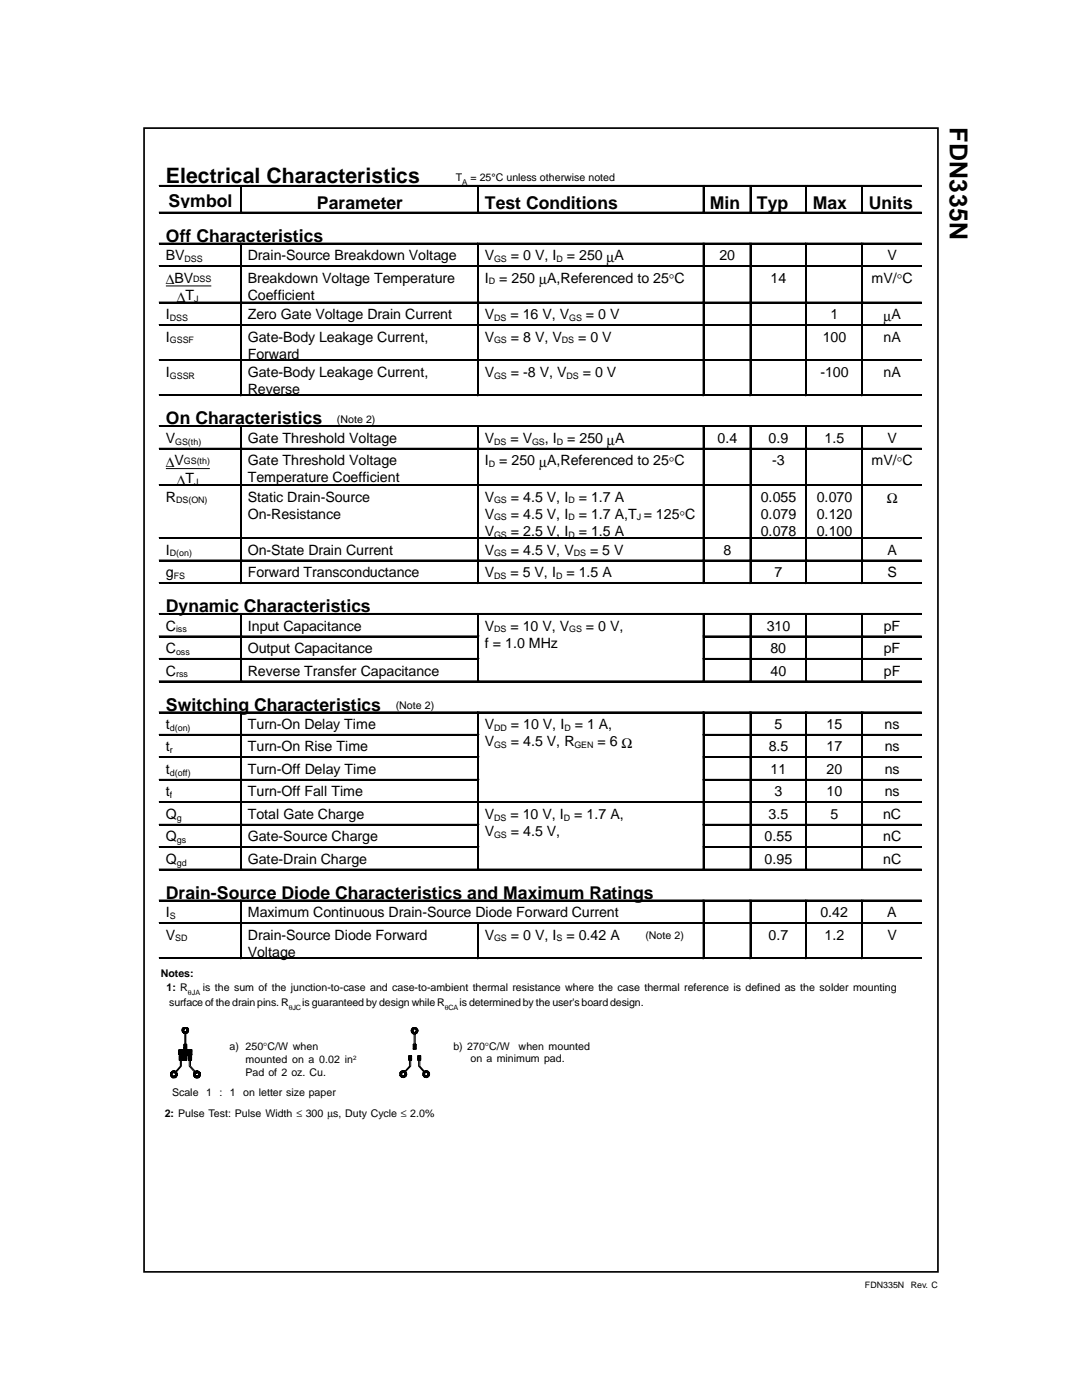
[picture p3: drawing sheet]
<svg xmlns="http://www.w3.org/2000/svg" width="216mm" height="279mm" viewBox="0 0 216 279" stroke-linecap="round" stroke-linejoin="round" font-family="sans-serif">
<path d="M28.7 25.6h158.5v228.2h-158.5z" fill="none" stroke="#000" stroke-width=".34"/>
<g fill="none" stroke="#000" stroke-width=".25">
<path d="M31.7 37.1h16.3M48.2 37.3v5M48.3 37.1h47M95.5 37.3v5M95.6 37.1h44.7M140.4 37.3v5M140.5 37.1h9.1M149.8 37.3v5M149.9 37.1h10.9M160.9 37.3v5M161 37.1h11M172.1 37.3v5"/>
<path d="M172.2 37.1h11.7M31.7 42.5h16.3M31.7 48.6h16.3M31.7 53.1h16.3M48.2 48.8v4.2M48.2 53.3v7M48.3 42.5h47M48.3 48.6h47M48.3 53.1h47M95.5 48.8v4.2M95.5 53.3v7M95.6 42.5h44.7"/>
<path d="M95.6 48.6h44.7M95.6 53.1h44.7M140.4 48.8v4.2M140.4 53.3v7M140.5 42.5h9.1M140.5 48.6h9.1M140.5 53.1h9.1M149.8 48.8v4.2M149.8 53.3v7M149.9 42.5h10.9M149.9 48.6h10.9M149.9 53.1h10.9"/>
<path d="M160.9 48.8v4.2M160.9 53.3v7M161 42.5h11M161 48.6h11M161 53.1h11M172.1 48.8v4.2M172.1 53.3v7M172.2 42.5h11.7M172.2 48.6h11.7M172.2 53.1h11.7M31.7 60.4h16.3M31.7 64.9h16.3"/>
<path d="M31.7 71.9h16.3M31.7 78.9h16.3M48.2 60.5v4.3M48.2 65v6.8M48.2 72.1v6.7M48.3 60.4h47M48.3 64.9h47M48.3 71.9h47M48.3 78.9h47M95.5 60.5v4.3M95.5 65v6.8M95.5 72.1v6.7"/>
<path d="M95.6 60.4h44.7M95.6 64.9h44.7M95.6 71.9h44.7M95.6 78.9h44.7M140.4 60.5v4.3M140.4 65v6.8M140.4 72.1v6.7M140.5 60.4h9.1M140.5 64.9h9.1M140.5 71.9h9.1M140.5 78.9h9.1M149.8 60.5v4.3"/>
<path d="M149.8 65v6.8M149.8 72.1v6.7M149.9 60.4h10.9M149.9 64.9h10.9M149.9 71.9h10.9M149.9 78.9h10.9M160.9 60.5v4.3M160.9 65v6.8M160.9 72.1v6.7M161 60.4h11M161 64.9h11M161 71.9h11"/>
<path d="M161 78.9h11M172.1 60.5v4.3M172.1 65v6.8M172.1 72.1v6.7M172.2 60.4h11.7M172.2 64.9h11.7M172.2 71.9h11.7M172.2 78.9h11.7M31.7 85.1h16.3M31.7 89.6h16.3M31.7 96.9h16.3M48.2 85.2v4.3"/>
<path d="M48.2 89.7v7M48.2 97v10.3M48.3 85.1h47M48.3 89.6h47M48.3 96.9h47M95.5 85.2v4.3M95.5 89.7v7M95.5 97v10.3M95.6 85.1h44.7M95.6 89.6h44.7M95.6 96.9h44.7M140.4 85.2v4.3"/>
<path d="M140.4 89.7v7M140.4 97v10.3M140.5 85.1h9.1M140.5 89.6h9.1M140.5 96.9h9.1M149.8 85.2v4.3M149.8 89.7v7M149.8 97v10.3M149.9 85.1h10.9M149.9 89.6h10.9M149.9 96.9h10.9M160.9 85.2v4.3"/>
<path d="M160.9 89.7v7M160.9 97v10.3M161 85.1h11M161 89.6h11M161 96.9h11M172.1 85.2v4.3M172.1 89.7v7M172.1 97v10.3M172.2 85.1h11.7M172.2 89.6h11.7M172.2 96.9h11.7M31.7 107.4h16.3"/>
<path d="M31.7 111.9h16.3M31.7 116.4h16.3M48.2 107.5v4.3M48.2 112v4.2M48.3 107.4h47M48.3 111.9h47M48.3 116.4h47M95.5 107.5v4.3M95.5 112v4.2M95.6 107.4h44.7M95.6 111.9h44.7M95.6 116.4h44.7"/>
<path d="M140.4 107.5v4.3M140.4 112v4.2M140.5 107.4h9.1M140.5 111.9h9.1M140.5 116.4h9.1M149.8 107.5v4.3M149.8 112v4.2M149.9 107.4h10.9M149.9 111.9h10.9M149.9 116.4h10.9M160.9 107.5v4.3M160.9 112v4.2"/>
<path d="M161 107.4h11M161 111.9h11M161 116.4h11M172.1 107.5v4.3M172.1 112v4.2M172.2 107.4h11.7M172.2 111.9h11.7M172.2 116.4h11.7M31.7 122.6h16.3M31.7 127h16.3M31.7 131.5h16.3M31.7 136h16.3"/>
<path d="M48.2 122.7v4.2M48.2 127.2v4.2M48.2 131.7v4.2M48.3 122.6h47M48.3 127h47M48.3 131.5h47M48.3 136h47M95.5 122.7v4.2M95.5 127.2v4.2M95.5 131.7v4.2M95.6 122.6h44.7M95.6 136h44.7"/>
<path d="M140.4 122.7v4.2M140.4 127.2v4.2M140.4 131.7v4.2M140.5 122.6h9.1M140.5 127h9.1M140.5 131.5h9.1M140.5 136h9.1M149.8 122.7v4.2M149.8 127.2v4.2M149.8 131.7v4.2M149.9 122.6h10.9M149.9 127h10.9"/>
<path d="M149.9 131.5h10.9M149.9 136h10.9M160.9 122.7v4.2M160.9 127.2v4.2M160.9 131.7v4.2M161 122.6h11M161 127h11M161 131.5h11M161 136h11M172.1 122.7v4.2M172.1 127.2v4.2M172.1 131.7v4.2"/>
<path d="M172.2 122.6h11.7M172.2 127h11.7M172.2 131.5h11.7M172.2 136h11.7M31.7 142.2h16.3M31.7 146.7h16.3M31.7 151.2h16.3M31.7 155.7h16.3M48.2 142.3v4.3M48.2 146.8v4.2M48.2 151.3v4.2M48.2 155.8v4.2"/>
<path d="M48.3 142.2h47M48.3 146.7h47M48.3 151.2h47M48.3 155.7h47M95.5 142.3v4.3M95.5 146.8v4.2M95.5 151.3v4.2M95.5 155.8v4.2M95.6 142.2h44.7M140.4 142.3v4.3M140.4 146.8v4.2M140.4 151.3v4.2"/>
<path d="M140.4 155.8v4.2M140.5 142.2h9.1M140.5 146.7h9.1M140.5 151.2h9.1M140.5 155.7h9.1M149.8 142.3v4.3M149.8 146.8v4.2M149.8 151.3v4.2M149.8 155.8v4.2M149.9 142.2h10.9M149.9 146.7h10.9M149.9 151.2h10.9"/>
<path d="M149.9 155.7h10.9M160.9 142.3v4.3M160.9 146.8v4.2M160.9 151.3v4.2M160.9 155.8v4.2M161 142.2h11M161 146.7h11M161 151.2h11M161 155.7h11M172.1 142.3v4.3M172.1 146.8v4.2M172.1 151.3v4.2"/>
<path d="M172.1 155.8v4.2M172.2 142.2h11.7M172.2 146.7h11.7M172.2 151.2h11.7M172.2 155.7h11.7M31.7 160.1h16.3M31.7 164.6h16.3M31.7 169.1h16.3M31.7 173.6h16.3M31.7 179.7h16.3M48.2 160.3v4.2M48.2 164.8v4.2"/>
<path d="M48.2 169.2v4.2M48.2 179.9v4.2M48.3 160.1h47M48.3 164.6h47M48.3 169.1h47M48.3 173.6h47M48.3 179.7h92M95.5 160.3v4.2M95.5 164.8v4.2M95.5 169.2v4.2M95.6 160.1h44.7M95.6 173.6h44.7"/>
<path d="M140.4 160.3v4.2M140.4 164.8v4.2M140.4 169.2v4.2M140.4 179.9v4.2M140.5 160.1h9.1M140.5 164.6h9.1M140.5 169.1h9.1M140.5 173.6h9.1M140.5 179.7h9.1M149.8 160.3v4.2M149.8 164.8v4.2M149.8 169.2v4.2"/>
<path d="M149.8 179.9v4.2M149.9 160.1h10.9M149.9 164.6h10.9M149.9 169.1h10.9M149.9 173.6h10.9M149.9 179.7h10.9M160.9 160.3v4.2M160.9 164.8v4.2M160.9 169.2v4.2M160.9 179.9v4.2M161 160.1h11M161 164.6h11"/>
<path d="M161 169.1h11M161 173.6h11M161 179.7h11M172.1 160.3v4.2M172.1 164.8v4.2M172.1 169.2v4.2M172.1 179.9v4.2M172.2 160.1h11.7M172.2 164.6h11.7M172.2 169.1h11.7M172.2 173.6h11.7M172.2 179.7h11.7"/>
<path d="M31.7 184.2h16.3M31.7 191.3h16.3M48.2 184.4v6.7M48.3 184.2h47M48.3 191.3h47M95.5 184.4v6.7M95.6 184.2h44.7M95.6 191.3h44.7M140.4 184.4v6.7M140.5 184.2h9.1M140.5 191.3h9.1M149.8 184.4v6.7"/>
<path d="M149.9 184.2h10.9M149.9 191.3h10.9M160.9 184.4v6.7M161 184.2h11M161 191.3h11M172.1 184.4v6.7M172.2 184.2h11.7M172.2 191.3h11.7"/>
</g>
<g fill="none" stroke="#000" stroke-width=".2">
<path d="M31.7 37h152.2M48 37v5.6M95.3 37v5.6M140.3 37v5.6M149.6 37v5.6M160.8 37v5.6M172 37v5.6M31.7 42.3h152.2M31.7 48.5h152.2M31.7 53h152.2M33.1 57.1h9.1M48 48.5v30.5"/>
<path d="M95.3 48.5v30.5M140.3 48.5v30.5M149.6 48.5v30.5M160.8 48.5v30.5M172 48.5v30.5M31.7 60.3h152.2M31.7 64.8h152.2M31.7 71.8h152.2M31.7 78.8h152.2M31.7 85h152.2M31.7 89.5h152.2M31.7 96.7h152.2"/>
<path d="M33.1 93.5h8.8M48 85v31.5M95.3 85v31.5M140.3 85v31.5M149.6 85v31.5M160.8 85v31.5M172 85v31.5M31.7 107.3h152.2M31.7 111.8h152.2M31.7 116.2h152.2M31.7 122.4h152.2M31.7 126.9h63.9"/>
<path d="M31.7 131.4h63.9M31.7 135.9h152.2M48 122.4v13.7M95.3 122.4v13.7M140.3 122.4v13.7M140.3 126.9h43.6M140.3 131.4h43.6M149.6 122.4v13.7M160.8 122.4v13.7M172 122.4v13.7M31.7 142.1h152.2M31.7 146.6h63.9"/>
<path d="M31.7 151h63.9M31.7 155.5h63.9M48 142.1v31.6M95.3 142.1v31.6M140.3 142.1v31.6M140.3 146.6h43.6M140.3 151h43.6M140.3 155.5h43.6M149.6 142.1v31.6M160.8 142.1v31.6M172 142.1v31.6M31.7 160h152.2"/>
<path d="M31.7 164.5h63.9M31.7 169h63.9M31.7 173.4h152.2M31.7 179.6h152.2M48 179.6v11.8M140.3 179.6v11.8M140.3 164.5h43.6M140.3 169h43.6M149.6 179.6v11.8M160.8 179.6v11.8M172 179.6v11.8M31.7 184.1h152.2"/>
<path d="M31.7 191.1h152.2M95.3 184.1v7.3M34.4 214.2l-.2-.3 .1-.1 .3 .3 .3-.4 .2 .1-.3 .3 .1 .1 .3-.2-.2 .2M34.7 214.1l-.3-.4-.4 .5M34.8 213.7l.6 .7a.72 .72 0 0 0-1.1-.6 .72 .72 0 0 0 .1 1.3h.6l.3-.4 .1-.3-.6 .7-.8-.8v.2l.7-.8 .6 1-.4-.6h-.2a.34 .34 0 0 0-.4 .3 .34 .34 0 0 0 .4 .4l.2-.1 .4-.5v.1l-.8 .8-.5-.5 .4-.4-.3-.2-.1 .2 .3 .3-.2 .3 .1 .1 .2-.3 .1 .2-.2 .2 .1 .1 .2-.3 .3 .3 .2-.1-.3-.2 .1-.1 .2 .3 .2-.2-.3-.3M35.7 210.4l.4 .1-.4-.4v-.2l.6 .6h.2l-.8-.7v-.3l1.6 1.7v.2l-.6-.7v.2l.6 .7h-.2l-.4-.4M35.8 210.5h.9v1.1l.6-.6v.2l-.4 .4-.2-.1 .6-.7v-.2l-.6 .6M35.9 209.5l1.4 1.4v-.2l-1.2-1.2M36 210.5l1.3-1.3-.6-.8h.6v1.1h1l-.1 1.2-.6 .6 .3 .3 .3-.3-.6-.6h.2l-.2 .2 .6 .6-.1 .1-.5-.5 .4-.4h-.2l.4 .4-.5 .5-.1-.1 .6-.6-.2-.2M36 211.6v1.2l-1.1 1.2 .2 .1 1.1-1.3v-1.2h.2h-.6v-.9h.6v.9M36.3 209.5l1 1M36.4 211.4l-.2 .2-.4-.4 .4-.5 .2 .1-.6 .7 .1 .1 .5-.4-.6-.5v.1l.6 .7v.1l-.6-.6 .3-.3 .3 .3-.6 .6"/>
<path d="M36.5 205.1l.2 .3M36.7 209.1l1.3 1.4 .3-.4-.7-.6-1 1 .1 .1 1.1-1.1 .5 .4-.5 .6-1.1-1.2v.2l.8 1 .8-.7-.3-.3-1.3 1.3v.2l1.6-1.5-.9 1-1-1-.7 .7v.2l1.6-1.6-.2-.4-.4 .4 .6 .6-1.1 1.1h.2l1-1 .9 .9-.1 .1M36.7 209l.6-.6-.6 .8M36.7 208.4v1.1h-.9M36.8 208.4l.5 .6M36.8 204.9l-.4 .5M36.9 204.9l.7 .8-.5 .6M37 204.9l-.7 .7 .9 .6-.2-.3-.3 .3h-.1l.2-.3-.1-.1-.2 .3-.1-.2 .3-.2-.3-.3v-.2l.3 .3-.3 .3 .4 .4 .8-.7M37.1 208.4v-2.3h-.2v2.3l-.2 .2M37.1 204.9l.5 .5v-.1l-.3 .3 .2 .4-.1 .2-.2-.3a.33 .33 0 0 1-.4-.1 .33 .33 0 0 1-.1-.4l.1-.1h.4l.1 .3-.1 .3 .2 .2a.68 .68 0 0 1-1-.2 .68 .68 0 0 1 .3-1M37.2 204.9l-.3 .4-.3-.3 .1-.1 .3 .4 .4-.2-.2 .2 .1 .1 .2-.2M37.2 204.9a.69 .69 0 0 1 .2 1.2"/>
<path d="M37.3 209l-1.5 1.5-.1-1h.1l-.1 .3 .3-.3h.2l-.5 .5M37.3 211.5l-.2 .1M37.3 205.5l.3 .3M37.6 211.6v-.9h.6v.9h-.6h.2v1.2l1.3 1.4-.3-.3a.71 .71 0 0 0 .1 1.1 .71 .71 0 0 0 1.1-.3v-.5a.72 .72 0 0 0-1.2-.3l.4 .2 .3-.4 .5 .6-.8 .8-.5-.4 .3-.4-.3-.2v.1l.2 .3-.2 .3 .1 .1 .2-.3 .1 .2h.4l.1-.2a.34 .34 0 0 0-.3-.5l-.3 .1v.4M38 211.6v1.2l1.1 1.2M38.2 210.5h-.9v1.1h-.6M39.4 214.1l-.3-.4-.4 .5M39.7 213.8l-.3 .3 .1 .1 .3-.3M40 214.5l-.6 .6-.8-.7v.1l.7-.8h-.1l.8 .8v.2l-.4-.5 .3-.2 .1 .2-.3 .3 .2 .3-.1 .2-.3-.3-.1 .1 .3 .3h-.2l-.3-.3h.1l-.3 .3-.1-.1 .3-.2M79.9 214l.2-.2-.1 .1 .2 .2-.1 .1-.2-.2-.1 .1 .3 .3-.3 .2 .1 .2 .2-.3 .2 .1-.3 .3 .1 .1 .2-.3 .4 .3M80.1 213.8l.2 .2M80.6 213.7l.5 .5-.3 .3 .2 .3h-.1l-.2-.2"/>
<path d="M81.1 214.6l-.3-.3 .2-.3h-.4l.3-.2-.2-.1-.2 .3-.3-.3h.1l-.5 .6 .8 .8h-.2l.8-.7-.9-.7h.3l-.8 .8 .5 .6 .3-.4 .2 .2-.1 .1M81.1 214.5l-.5 .5M81.5 210.7h.6v.9h-.6zM81.5 210.8l.6 .6-.1 .2-.5-.7 .2-.2h-.1l.5 .6-.3 .3-.3-.4 .4-.5 .2 .2-.6 .7 .6-.5M81.7 211.6v1.2l-.9 1 .1 .1 1.1-1.1v-1.2M82.1 210.8l-.1-.1-.5 .6 .2 .3M82.2 205.4l.2 .2M82.5 209.1l.2 .3 .3-.4-.5-.6v.2l.5 .6-.2 .2-.3-.4 .4-.6 .1 .2-.5 .6v.2l.5-.7-.2-.3-.3 .4 .5 .5M82.5 208.4h.5M82.6 205l.8 .8M82.6 206.4v2h-.1M82.7 205l-.7 .7 .8 .7 .6-.7-.6-.7"/>
<path d="M82.8 206.4v2h.2v1h-.5v-1M82.9 205l-.4 .4-.2-.3v.1l.2 .3-.4 .4 .4 .5 .9-.8-.1-.2-.2 .3 .2 .3-.2 .3-.3-.3-.3 .3-.2-.1 .2-.2 .4 .4M83.2 206.1l-.2-.3-.1 .2 .2 .2M83.2 205.3l-.2 .2-.1-.1 .2-.2-.1-.1-.2 .3-.3-.3-.4 .4 .3 .3-.2 .2 .1 .1 .2-.2M83.4 210.7h.5l-.1 2.1 .9 1-.2 .1-1-1.1zM83.4 211.6h.5M83.4 211.6l.5-.6-.3-.3-.2 .3 .5 .6h-.1l.1-.2-.5-.6v-.1l.5 .5-.3 .4-.2-.4 .5-.5v.1l-.5 .6 .1 .2M84.4 214.6l.3-.3-.2-.3-.1 .1 .4 .4-.3 .4 .3-.3M84.5 213.9l.3 .2 .1-.1-.2-.2 .1-.1 .3 .3 .3-.2 .1 .1-.2 .4 .3-.3 .1 .2-.4 .3 .3 .3h-.1l-.2-.2-.2 .1 .3 .3-.1 .1-.3-.4-.3 .3 .1 .1 .3-.4M84.8 214.1l.5 .1v.3l-.3 .3a.39 .39 0 0 1-.3-.3 .39 .39 0 0 1 .1-.4zM84.9 215.1l-.5-.6 .7-.8 .6 .6-.7 .8h.2l.5-.6-.7-.8-.6 .6 .7 .8M85.3 213.7l-.3 .3"/>
<path d="M85.3 214.3l.4 .3"/>
<circle cx="80.4" cy="214.4" r=".69"/>
<circle cx="80.5" cy="214.4" r=".37"/>
<circle cx="82.7" cy="205.7" r=".67"/>
<circle cx="82.7" cy="205.7" r=".34"/>
<circle cx="85" cy="214.4" r=".68"/>
</g>
<g fill="#000">
<path d="M48 37h.3v.3h-.3z" fill-rule="evenodd"/>
<path d="M95.3 37h.3v.3h-.3z" fill-rule="evenodd"/>
<path d="M140.3 37h.2v.3h-.2z" fill-rule="evenodd"/>
<path d="M149.6 37h.3v.3h-.3z" fill-rule="evenodd"/>
<path d="M160.8 37h.2v.3h-.2z" fill-rule="evenodd"/>
<path d="M172 37h.2v.3h-.2z" fill-rule="evenodd"/>
<path d="M48 42.3h.3v.3h-.3z" fill-rule="evenodd"/>
<path d="M48 48.5h.3v.3h-.3z" fill-rule="evenodd"/>
<path d="M48 53h.3v.3h-.3z" fill-rule="evenodd"/>
<path d="M95.3 42.3h.3v.3h-.3z" fill-rule="evenodd"/>
<path d="M95.3 48.5h.3v.3h-.3z" fill-rule="evenodd"/>
<path d="M95.3 53h.3v.3h-.3z" fill-rule="evenodd"/>
<path d="M140.3 42.3h.2v.3h-.2z" fill-rule="evenodd"/>
<path d="M140.3 48.5h.2v.3h-.2z" fill-rule="evenodd"/>
<path d="M140.3 53h.2v.3h-.2z" fill-rule="evenodd"/>
<path d="M149.6 42.3h.3v.3h-.3z" fill-rule="evenodd"/>
<path d="M149.6 48.5h.3v.3h-.3z" fill-rule="evenodd"/>
<path d="M149.6 53h.3v.3h-.3z" fill-rule="evenodd"/>
<path d="M160.8 42.3h.2v.3h-.2z" fill-rule="evenodd"/>
<path d="M160.8 48.5h.2v.3h-.2z" fill-rule="evenodd"/>
<path d="M160.8 53h.2v.3h-.2z" fill-rule="evenodd"/>
<path d="M172 42.3h.2v.3h-.2z" fill-rule="evenodd"/>
<path d="M172 48.5h.2v.3h-.2z" fill-rule="evenodd"/>
<path d="M172 53h.2v.3h-.2z" fill-rule="evenodd"/>
<path d="M48 60.3h.3v.2h-.3z" fill-rule="evenodd"/>
<path d="M48 64.8h.3v.2h-.3z" fill-rule="evenodd"/>
<path d="M48 71.8h.3v.3h-.3z" fill-rule="evenodd"/>
<path d="M48 78.8h.3v.2h-.3z" fill-rule="evenodd"/>
<path d="M95.3 60.3h.3v.2h-.3z" fill-rule="evenodd"/>
<path d="M95.3 64.8h.3v.2h-.3z" fill-rule="evenodd"/>
<path d="M95.3 71.8h.3v.3h-.3z" fill-rule="evenodd"/>
<path d="M95.3 78.8h.3v.2h-.3z" fill-rule="evenodd"/>
<path d="M140.3 60.3h.2v.2h-.2z" fill-rule="evenodd"/>
<path d="M140.3 64.8h.2v.2h-.2z" fill-rule="evenodd"/>
<path d="M140.3 71.8h.2v.3h-.2z" fill-rule="evenodd"/>
<path d="M140.3 78.8h.2v.2h-.2z" fill-rule="evenodd"/>
<path d="M149.6 60.3h.3v.2h-.3z" fill-rule="evenodd"/>
<path d="M149.6 64.8h.3v.2h-.3z" fill-rule="evenodd"/>
<path d="M149.6 71.8h.3v.3h-.3z" fill-rule="evenodd"/>
<path d="M149.6 78.8h.3v.2h-.3z" fill-rule="evenodd"/>
<path d="M160.8 60.3h.2v.2h-.2z" fill-rule="evenodd"/>
<path d="M160.8 64.8h.2v.2h-.2z" fill-rule="evenodd"/>
<path d="M160.8 71.8h.2v.3h-.2z" fill-rule="evenodd"/>
<path d="M160.8 78.8h.2v.2h-.2z" fill-rule="evenodd"/>
<path d="M172 60.3h.2v.2h-.2z" fill-rule="evenodd"/>
<path d="M172 64.8h.2v.2h-.2z" fill-rule="evenodd"/>
<path d="M172 71.8h.2v.3h-.2z" fill-rule="evenodd"/>
<path d="M172 78.8h.2v.2h-.2z" fill-rule="evenodd"/>
<path d="M48 85h.3v.2h-.3z" fill-rule="evenodd"/>
<path d="M48 89.5h.3v.2h-.3z" fill-rule="evenodd"/>
<path d="M48 96.7h.3v.3h-.3z" fill-rule="evenodd"/>
<path d="M95.3 85h.3v.2h-.3z" fill-rule="evenodd"/>
<path d="M95.3 89.5h.3v.2h-.3z" fill-rule="evenodd"/>
<path d="M95.3 96.7h.3v.3h-.3z" fill-rule="evenodd"/>
<path d="M140.3 85h.2v.2h-.2z" fill-rule="evenodd"/>
<path d="M140.3 89.5h.2v.2h-.2z" fill-rule="evenodd"/>
<path d="M140.3 96.7h.2v.3h-.2z" fill-rule="evenodd"/>
<path d="M149.6 85h.3v.2h-.3z" fill-rule="evenodd"/>
<path d="M149.6 89.5h.3v.2h-.3z" fill-rule="evenodd"/>
<path d="M149.6 96.7h.3v.3h-.3z" fill-rule="evenodd"/>
<path d="M160.8 85h.2v.2h-.2z" fill-rule="evenodd"/>
<path d="M160.8 89.5h.2v.2h-.2z" fill-rule="evenodd"/>
<path d="M160.8 96.7h.2v.3h-.2z" fill-rule="evenodd"/>
<path d="M172 85h.2v.2h-.2z" fill-rule="evenodd"/>
<path d="M172 89.5h.2v.2h-.2z" fill-rule="evenodd"/>
<path d="M172 96.7h.2v.3h-.2z" fill-rule="evenodd"/>
<path d="M48 107.3h.3v.2h-.3z" fill-rule="evenodd"/>
<path d="M48 111.8h.3v.2h-.3z" fill-rule="evenodd"/>
<path d="M48 116.2h.3v.3h-.3z" fill-rule="evenodd"/>
<path d="M95.3 107.3h.3v.2h-.3z" fill-rule="evenodd"/>
<path d="M95.3 111.8h.3v.2h-.3z" fill-rule="evenodd"/>
<path d="M95.3 116.2h.3v.3h-.3z" fill-rule="evenodd"/>
<path d="M140.3 107.3h.2v.2h-.2z" fill-rule="evenodd"/>
<path d="M140.3 111.8h.2v.2h-.2z" fill-rule="evenodd"/>
<path d="M140.3 116.2h.2v.3h-.2z" fill-rule="evenodd"/>
<path d="M149.6 107.3h.3v.2h-.3z" fill-rule="evenodd"/>
<path d="M149.6 111.8h.3v.2h-.3z" fill-rule="evenodd"/>
<path d="M149.6 116.2h.3v.3h-.3z" fill-rule="evenodd"/>
<path d="M160.8 107.3h.2v.2h-.2z" fill-rule="evenodd"/>
<path d="M160.8 111.8h.2v.2h-.2z" fill-rule="evenodd"/>
<path d="M160.8 116.2h.2v.3h-.2z" fill-rule="evenodd"/>
<path d="M172 107.3h.2v.2h-.2z" fill-rule="evenodd"/>
<path d="M172 111.8h.2v.2h-.2z" fill-rule="evenodd"/>
<path d="M172 116.2h.2v.3h-.2z" fill-rule="evenodd"/>
<path d="M48 122.4h.3v.3h-.3z" fill-rule="evenodd"/>
<path d="M48 126.9h.3v.3h-.3z" fill-rule="evenodd"/>
<path d="M48 131.4h.3v.3h-.3z" fill-rule="evenodd"/>
<path d="M48 135.9h.3v.2h-.3z" fill-rule="evenodd"/>
<path d="M95.3 122.4h.3v.3h-.3z" fill-rule="evenodd"/>
<path d="M95.3 126.9h.3v.3h-.3z" fill-rule="evenodd"/>
<path d="M95.3 131.4h.3v.3h-.3z" fill-rule="evenodd"/>
<path d="M95.3 135.9h.3v.2h-.3z" fill-rule="evenodd"/>
<path d="M140.3 122.4h.2v.3h-.2z" fill-rule="evenodd"/>
<path d="M140.3 126.9h.2v.3h-.2z" fill-rule="evenodd"/>
<path d="M140.3 131.4h.2v.3h-.2z" fill-rule="evenodd"/>
<path d="M140.3 135.9h.2v.2h-.2z" fill-rule="evenodd"/>
<path d="M149.6 122.4h.3v.3h-.3z" fill-rule="evenodd"/>
<path d="M149.6 126.9h.3v.3h-.3z" fill-rule="evenodd"/>
<path d="M149.6 131.4h.3v.3h-.3z" fill-rule="evenodd"/>
<path d="M149.6 135.9h.3v.2h-.3z" fill-rule="evenodd"/>
<path d="M160.8 122.4h.2v.3h-.2z" fill-rule="evenodd"/>
<path d="M160.8 126.9h.2v.3h-.2z" fill-rule="evenodd"/>
<path d="M160.8 131.4h.2v.3h-.2z" fill-rule="evenodd"/>
<path d="M160.8 135.9h.2v.2h-.2z" fill-rule="evenodd"/>
<path d="M172 122.4h.2v.3h-.2z" fill-rule="evenodd"/>
<path d="M172 126.9h.2v.3h-.2z" fill-rule="evenodd"/>
<path d="M172 131.4h.2v.3h-.2z" fill-rule="evenodd"/>
<path d="M172 135.9h.2v.2h-.2z" fill-rule="evenodd"/>
<path d="M48 142.1h.3v.2h-.3z" fill-rule="evenodd"/>
<path d="M48 146.6h.3v.2h-.3z" fill-rule="evenodd"/>
<path d="M48 151h.3v.3h-.3z" fill-rule="evenodd"/>
<path d="M48 155.5h.3v.3h-.3z" fill-rule="evenodd"/>
<path d="M95.3 142.1h.3v.2h-.3z" fill-rule="evenodd"/>
<path d="M95.3 146.6h.3v.2h-.3z" fill-rule="evenodd"/>
<path d="M95.3 151h.3v.3h-.3z" fill-rule="evenodd"/>
<path d="M95.3 155.5h.3v.3h-.3z" fill-rule="evenodd"/>
<path d="M140.3 142.1h.2v.2h-.2z" fill-rule="evenodd"/>
<path d="M140.3 146.6h.2v.2h-.2z" fill-rule="evenodd"/>
<path d="M140.3 151h.2v.3h-.2z" fill-rule="evenodd"/>
<path d="M140.3 155.5h.2v.3h-.2z" fill-rule="evenodd"/>
<path d="M149.6 142.1h.3v.2h-.3z" fill-rule="evenodd"/>
<path d="M149.6 146.6h.3v.2h-.3z" fill-rule="evenodd"/>
<path d="M149.6 151h.3v.3h-.3z" fill-rule="evenodd"/>
<path d="M149.6 155.5h.3v.3h-.3z" fill-rule="evenodd"/>
<path d="M160.8 142.1h.2v.2h-.2z" fill-rule="evenodd"/>
<path d="M160.8 146.6h.2v.2h-.2z" fill-rule="evenodd"/>
<path d="M160.8 151h.2v.3h-.2z" fill-rule="evenodd"/>
<path d="M160.8 155.5h.2v.3h-.2z" fill-rule="evenodd"/>
<path d="M172 142.1h.2v.2h-.2z" fill-rule="evenodd"/>
<path d="M172 146.6h.2v.2h-.2z" fill-rule="evenodd"/>
<path d="M172 151h.2v.3h-.2z" fill-rule="evenodd"/>
<path d="M172 155.5h.2v.3h-.2z" fill-rule="evenodd"/>
<path d="M48 160h.3v.3h-.3z" fill-rule="evenodd"/>
<path d="M48 164.5h.3v.3h-.3z" fill-rule="evenodd"/>
<path d="M48 169h.3v.2h-.3z" fill-rule="evenodd"/>
<path d="M48 173.4h.3v.3h-.3z" fill-rule="evenodd"/>
<path d="M48 179.6h.3v.3h-.3z" fill-rule="evenodd"/>
<path d="M95.3 160h.3v.3h-.3z" fill-rule="evenodd"/>
<path d="M95.3 164.5h.3v.3h-.3z" fill-rule="evenodd"/>
<path d="M95.3 169h.3v.2h-.3z" fill-rule="evenodd"/>
<path d="M95.3 173.4h.3v.3h-.3z" fill-rule="evenodd"/>
<path d="M140.3 160h.2v.3h-.2z" fill-rule="evenodd"/>
<path d="M140.3 164.5h.2v.3h-.2z" fill-rule="evenodd"/>
<path d="M140.3 169h.2v.2h-.2z" fill-rule="evenodd"/>
<path d="M140.3 173.4h.2v.3h-.2z" fill-rule="evenodd"/>
<path d="M140.3 179.6h.2v.3h-.2z" fill-rule="evenodd"/>
<path d="M149.6 160h.3v.3h-.3z" fill-rule="evenodd"/>
<path d="M149.6 164.5h.3v.3h-.3z" fill-rule="evenodd"/>
<path d="M149.6 169h.3v.2h-.3z" fill-rule="evenodd"/>
<path d="M149.6 173.4h.3v.3h-.3z" fill-rule="evenodd"/>
<path d="M149.6 179.6h.3v.3h-.3z" fill-rule="evenodd"/>
<path d="M160.8 160h.2v.3h-.2z" fill-rule="evenodd"/>
<path d="M160.8 164.5h.2v.3h-.2z" fill-rule="evenodd"/>
<path d="M160.8 169h.2v.2h-.2z" fill-rule="evenodd"/>
<path d="M160.8 173.4h.2v.3h-.2z" fill-rule="evenodd"/>
<path d="M160.8 179.6h.2v.3h-.2z" fill-rule="evenodd"/>
<path d="M172 160h.2v.3h-.2z" fill-rule="evenodd"/>
<path d="M172 164.5h.2v.3h-.2z" fill-rule="evenodd"/>
<path d="M172 169h.2v.2h-.2z" fill-rule="evenodd"/>
<path d="M172 173.4h.2v.3h-.2z" fill-rule="evenodd"/>
<path d="M172 179.6h.2v.3h-.2z" fill-rule="evenodd"/>
<path d="M48 184.1h.3v.3h-.3z" fill-rule="evenodd"/>
<path d="M48 191.1h.3v.3h-.3z" fill-rule="evenodd"/>
<path d="M95.3 184.1h.3v.3h-.3z" fill-rule="evenodd"/>
<path d="M95.3 191.1h.3v.3h-.3z" fill-rule="evenodd"/>
<path d="M140.3 184.1h.2v.3h-.2z" fill-rule="evenodd"/>
<path d="M140.3 191.1h.2v.3h-.2z" fill-rule="evenodd"/>
<path d="M149.6 184.1h.3v.3h-.3z" fill-rule="evenodd"/>
<path d="M149.6 191.1h.3v.3h-.3z" fill-rule="evenodd"/>
<path d="M160.8 184.1h.2v.3h-.2z" fill-rule="evenodd"/>
<path d="M160.8 191.1h.2v.3h-.2z" fill-rule="evenodd"/>
<path d="M172 184.1h.2v.3h-.2z" fill-rule="evenodd"/>
<path d="M172 191.1h.2v.3h-.2z" fill-rule="evenodd"/>
</g>
<text font-size="4.9" x="189.6" y="25.4" transform="rotate(90 189.6 25.4)">FDN335N</text>
<text font-size="4.2" x="33.1" y="36.5">Electrical Characteristics</text>
<g font-size="3.5">
<text x="33.7" y="41.2">Symbol</text>
<text x="63.2" y="41.7">Parameter</text>
<text x="96.7" y="41.7">Test Conditions</text>
<text x="141.7" y="41.7">Min</text>
<text x="151" y="41.7">Typ</text>
<text x="162.2" y="41.7">Max</text>
<text x="173.4" y="41.7">Units</text>
<text x="33.1" y="48.3">Off Characteristics</text>
<text x="33.1" y="84.7">On Characteristics</text>
<text x="33.1" y="122.2">Dynamic Characteristics</text>
<text x="33.1" y="141.8">Switching Characteristics</text>
<text x="33.1" y="179.4">Drain-Source Diode Characteristics and Maximum Ratings</text>
</g>
<g font-size="2.8">
<text x="33.1" y="51.9">BV</text>
<text x="49.4" y="51.9">Drain-Source Breakdown Voltage</text>
<text x="96.7" y="51.9">V</text>
<text x="101.9" y="51.9">= 0 V, I</text>
<text x="113.1" y="51.9">= 250 µA</text>
<text x="143.6" y="51.9">20</text>
<text x="177.1" y="51.9">V</text>
<text x="33.1" y="56.8">∆BV</text>
<text x="49.4" y="56.4">Breakdown Voltage Temperature</text>
<text x="49.4" y="59.8">Coefficient</text>
<text x="96.7" y="56.4">I</text>
<text x="99.6" y="56.4">= 250 µA,Referenced to 25°C</text>
<text x="153.8" y="56.4">14</text>
<text x="173.9" y="56.4">mV/°C</text>
<text x="33.1" y="63.7">I</text>
<text x="35.3" y="60.3">∆T</text>
<text x="49.4" y="63.7">Zero Gate Voltage Drain Current</text>
<text x="96.7" y="63.7">V</text>
<text x="101.9" y="63.7">= 16 V, V</text>
<text x="116.9" y="63.7">= 0 V</text>
<text x="165.7" y="63.7">1</text>
<text x="176.3" y="64.1">µA</text>
<text x="33.1" y="68.2">I</text>
<text x="49.4" y="68.2">Gate-Body Leakage Current,</text>
<text x="49.4" y="71.6">Forward</text>
<text x="96.7" y="68.2">V</text>
<text x="101.9" y="68.2">= 8 V, V</text>
<text x="115.4" y="68.2">= 0 V</text>
<text x="164.2" y="68.2">100</text>
<text x="176.3" y="68.2">nA</text>
<text x="33.1" y="75.2">I</text>
<text x="49.4" y="75.2">Gate-Body Leakage Current,</text>
<text x="96.7" y="75.2">V</text>
<text x="101.9" y="75.2">= -8 V, V</text>
<text x="116.3" y="75.2">= 0 V</text>
<text x="163.7" y="75.2">-100</text>
<text x="176.3" y="75.2">nA</text>
<text x="49.4" y="78.6">Reverse</text>
<text x="33.1" y="88.4">V</text>
<text x="49.4" y="88.4">Gate Threshold Voltage</text>
<text x="96.7" y="88.4">V</text>
<text x="101.9" y="88.4">= V</text>
<text x="108.7" y="88.4">, I</text>
<text x="113.2" y="88.4">= 250 µA</text>
<text x="143.2" y="88.4">0.4</text>
<text x="153.4" y="88.4">0.9</text>
<text x="164.5" y="88.4">1.5</text>
<text x="177.1" y="88.4">V</text>
<text x="33.1" y="93.2">∆V</text>
<text x="49.4" y="92.9">Gate Threshold Voltage</text>
<text x="96.7" y="92.9">I</text>
<text x="99.6" y="92.9">= 250 µA,Referenced to 25°C</text>
<text x="154.1" y="92.9">-3</text>
<text x="173.9" y="92.9">mV/°C</text>
<text x="33.1" y="100.1">R</text>
<text x="35.3" y="96.7">∆T</text>
<text x="49.4" y="96.3">Temperature Coefficient</text>
<text x="49.4" y="100.1">Static Drain-Source</text>
<text x="96.7" y="100.1">V</text>
<text x="101.9" y="100.1">= 4.5 V, I</text>
<text x="115.5" y="100.1">= 1.7 A</text>
<text x="151.8" y="100.1">0.055</text>
<text x="163" y="100.1">0.070</text>
<text x="177" y="100.4">Ω</text>
<text x="49.4" y="103.5">On-Resistance</text>
<text x="96.7" y="103.5">V</text>
<text x="96.7" y="107">V</text>
<text x="101.9" y="103.5">= 4.5 V, I</text>
<text x="101.9" y="107">= 2.5 V, I</text>
<text x="115.5" y="103.5">= 1.7 A,T = 125°C</text>
<text x="115.5" y="107">= 1.5 A</text>
<text x="151.8" y="103.5">0.079</text>
<text x="151.8" y="106.9">0.078</text>
<text x="163" y="103.5">0.120</text>
<text x="163" y="106.9">0.100</text>
<text x="33.1" y="110.7">I</text>
<text x="49.4" y="110.7">On-State Drain Current</text>
<text x="96.7" y="110.7">V</text>
<text x="101.9" y="110.7">= 4.5 V, V</text>
<text x="117.7" y="110.7">= 5 V</text>
<text x="144.4" y="110.7">8</text>
<text x="177.1" y="110.7">A</text>
<text x="33.1" y="115.2">g</text>
<text x="49.4" y="115.2">Forward Transconductance</text>
<text x="96.7" y="115.2">V</text>
<text x="101.9" y="115.2">= 5 V, I</text>
<text x="113" y="115.2">= 1.5 A</text>
<text x="154.6" y="115.2">7</text>
<text x="177.1" y="115.2">S</text>
<text x="33.1" y="125.8">C</text>
<text x="49.4" y="125.8">Input Capacitance</text>
<text x="96.7" y="125.8">V</text>
<text x="101.9" y="125.8">= 10 V, V</text>
<text x="116.9" y="125.8">= 0 V,</text>
<text x="153" y="125.8">310</text>
<text x="176.3" y="125.8">pF</text>
<text x="33.1" y="130.3">C</text>
<text x="49.4" y="130.3">Output Capacitance</text>
<text x="96.7" y="129.2">f = 1.0 MHz</text>
<text x="153.7" y="130.3">80</text>
<text x="176.3" y="130.3">pF</text>
<text x="33.1" y="134.8">C</text>
<text x="49.4" y="134.8">Reverse Transfer Capacitance</text>
<text x="153.8" y="134.8">40</text>
<text x="176.4" y="134.8">pF</text>
<text x="33.1" y="145.5">t</text>
<text x="33.1" y="150">t</text>
<text x="49.4" y="145.5">Turn-On Delay Time</text>
<text x="49.4" y="150">Turn-On Rise Time</text>
<text x="96.7" y="145.5">V</text>
<text x="96.7" y="148.9">V</text>
<text x="101.9" y="145.5">= 10 V, I</text>
<text x="101.9" y="148.9">= 4.5 V, R</text>
<text x="114.7" y="145.5">= 1 A,</text>
<text x="119.3" y="148.9">= 6 Ω</text>
<text x="153.4" y="150">8.5</text>
<text x="154.6" y="145.5">5</text>
<text x="164.9" y="145.5">15</text>
<text x="164.9" y="150">17</text>
<text x="176.5" y="145.5">ns</text>
<text x="176.5" y="150">ns</text>
<text x="33.1" y="154.5">t</text>
<text x="49.4" y="154.5">Turn-Off Delay Time</text>
<text x="153.8" y="154.5">11</text>
<text x="164.9" y="154.5">20</text>
<text x="176.5" y="154.5">ns</text>
<text x="33.1" y="158.9">t</text>
<text x="49.4" y="158.9">Turn-Off Fall Time</text>
<text x="154.6" y="158.9">3</text>
<text x="164.9" y="158.9">10</text>
<text x="176.5" y="158.9">ns</text>
<text x="33.1" y="163.4">Q</text>
<text x="33.1" y="167.9">Q</text>
<text x="49.4" y="163.4">Total Gate Charge</text>
<text x="49.4" y="167.9">Gate-Source Charge</text>
<text x="96.7" y="163.4">V</text>
<text x="96.7" y="166.8">V</text>
<text x="101.9" y="163.4">= 10 V, I</text>
<text x="101.9" y="166.8">= 4.5 V,</text>
<text x="114.6" y="163.4">= 1.7 A,</text>
<text x="152.6" y="167.9">0.55</text>
<text x="153.4" y="163.4">3.5</text>
<text x="165.7" y="163.4">5</text>
<text x="176.2" y="163.4">nC</text>
<text x="176.2" y="167.9">nC</text>
<text x="33.1" y="172.4">Q</text>
<text x="49.4" y="172.4">Gate-Drain Charge</text>
<text x="152.6" y="172.4">0.95</text>
<text x="176.2" y="172.4">nC</text>
<text x="33.1" y="183">I</text>
<text x="49.4" y="183">Maximum Continuous Drain-Source Diode Forward Current</text>
<text x="163.7" y="183">0.42</text>
<text x="177" y="183">A</text>
<text x="33.1" y="187.5">V</text>
<text x="49.4" y="187.5">Drain-Source Diode Forward</text>
<text x="49.4" y="190.9">Voltage</text>
<text x="96.7" y="187.5">V</text>
<text x="101.9" y="187.5">= 0 V, I</text>
<text x="113" y="187.5">= 0.42 A</text>
<text x="153.4" y="187.5">0.7</text>
<text x="164.5" y="187.5">1.2</text>
<text x="177.1" y="187.5">V</text>
</g>
<g font-size="2.1">
<text x="90.9" y="36.1">T</text>
<text x="93.9" y="36.1">= 25°C unless otherwise noted</text>
<text x="67.2" y="84.4">(Note 2)</text>
<text x="79" y="141.5">(Note 2)</text>
<text x="128.8" y="187.4">(Note 2)</text>
<text x="32.1" y="194.9">Notes:</text>
<text x="33.2" y="197.8">1: R</text>
<text x="40.5" y="197.8">is the sum of the junction-to-case and case-to-ambient thermal resistance where the case thermal reference is defined as the solder mounting</text>
<text x="33.8" y="200.7">surface of the drain pins. R</text>
<text x="60.3" y="200.7">is guaranteed by design while R</text>
<text x="91.7" y="200.7">is determined by the user's board design.</text>
<text x="45.8" y="209.6">a) 250°C/W when</text>
<text x="90.5" y="209.5">b) 270°C/W</text>
<text x="103.5" y="209.5">when mounted</text>
<text x="49" y="214.7">Pad of 2 oz. Cu.</text>
<text x="49" y="212.2">mounted on a 0.02 in</text>
<text x="93.9" y="212">on a minimum pad.</text>
<text x="34.3" y="218.7">Scale</text>
<text x="41.1" y="218.7">1</text>
<text x="43.8" y="218.7">:</text>
<text x="45.9" y="218.7">1</text>
<text x="48.5" y="218.7">on letter size paper</text>
<text x="32.9" y="222.9">2: Pulse Test: Pulse Width ≤ 300 µs, Duty Cycle ≤ 2.0%</text>
</g>
<g font-size="1.8">
<text x="36.8" y="52.3">DSS</text>
<text x="98.6" y="52.3">GS</text>
<text x="111" y="52.3">D</text>
<text x="38.6" y="56.2">DSS</text>
<text x="97.5" y="56.8">D</text>
<text x="33.9" y="64">DSS</text>
<text x="38.7" y="60.3">J</text>
<text x="98.6" y="64">DS</text>
<text x="113.6" y="64">GS</text>
<text x="33.9" y="68.5">GSSF</text>
<text x="98.6" y="68.5">GS</text>
<text x="112.1" y="68.5">DS</text>
<text x="33.9" y="75.5">GSSR</text>
<text x="98.6" y="75.5">GS</text>
<text x="113" y="75.5">DS</text>
<text x="35" y="88.7">GS(th)</text>
<text x="98.6" y="88.7">DS</text>
<text x="106.2" y="88.7">GS</text>
<text x="111.1" y="88.7">D</text>
<text x="36.7" y="92.7">GS(th)</text>
<text x="97.5" y="93.2">D</text>
<text x="35.1" y="100.5">DS(ON)</text>
<text x="38.7" y="96.7">J</text>
<text x="98.6" y="100.5">GS</text>
<text x="113.4" y="100.5">D</text>
<text x="98.6" y="103.9">GS</text>
<text x="98.6" y="107.4">GS</text>
<text x="113.4" y="103.9">D</text>
<text x="113.4" y="107.4">D</text>
<text x="127" y="103.9">J</text>
<text x="33.9" y="111">D(on)</text>
<text x="98.6" y="111">GS</text>
<text x="114.5" y="111">DS</text>
<text x="34.7" y="115.5">FS</text>
<text x="98.6" y="115.5">DS</text>
<text x="111" y="115.5">D</text>
<text x="35.1" y="126.2">iss</text>
<text x="35.1" y="130.7">oss</text>
<text x="98.6" y="126.2">DS</text>
<text x="113.6" y="126.2">GS</text>
<text x="35.1" y="135.2">rss</text>
<text x="33.9" y="145.8">d(on)</text>
<text x="98.6" y="145.8">DD</text>
<text x="98.6" y="149.2">GS</text>
<text x="112.6" y="145.8">D</text>
<text x="114.6" y="149.2">GEN</text>
<text x="33.9" y="150.3">r</text>
<text x="33.9" y="154.8">d(off)</text>
<text x="33.9" y="159.3">f</text>
<text x="35.3" y="163.8">g</text>
<text x="98.6" y="163.8">DS</text>
<text x="98.6" y="167.2">GS</text>
<text x="112.5" y="163.8">D</text>
<text x="35.3" y="168.3">gs</text>
<text x="35.3" y="172.7">gd</text>
<text x="33.9" y="183.4">S</text>
<text x="35" y="187.9">SD</text>
<text x="98.6" y="187.9">GS</text>
<text x="111" y="187.9">S</text>
<text x="172.6" y="257">FDN335N</text>
<text x="181.7" y="257">Rev. C</text>
</g>
<text font-size="1.6" x="92.2" y="36.9">A</text>
<g font-size="1.4">
<text x="37.5" y="198.6">θJA</text>
<text x="57.6" y="201.5">θJC</text>
<text x="88.8" y="201.5">θCA</text>
</g>
<text font-size="1.2" x="70.5" y="211.5">2</text>
</svg>
